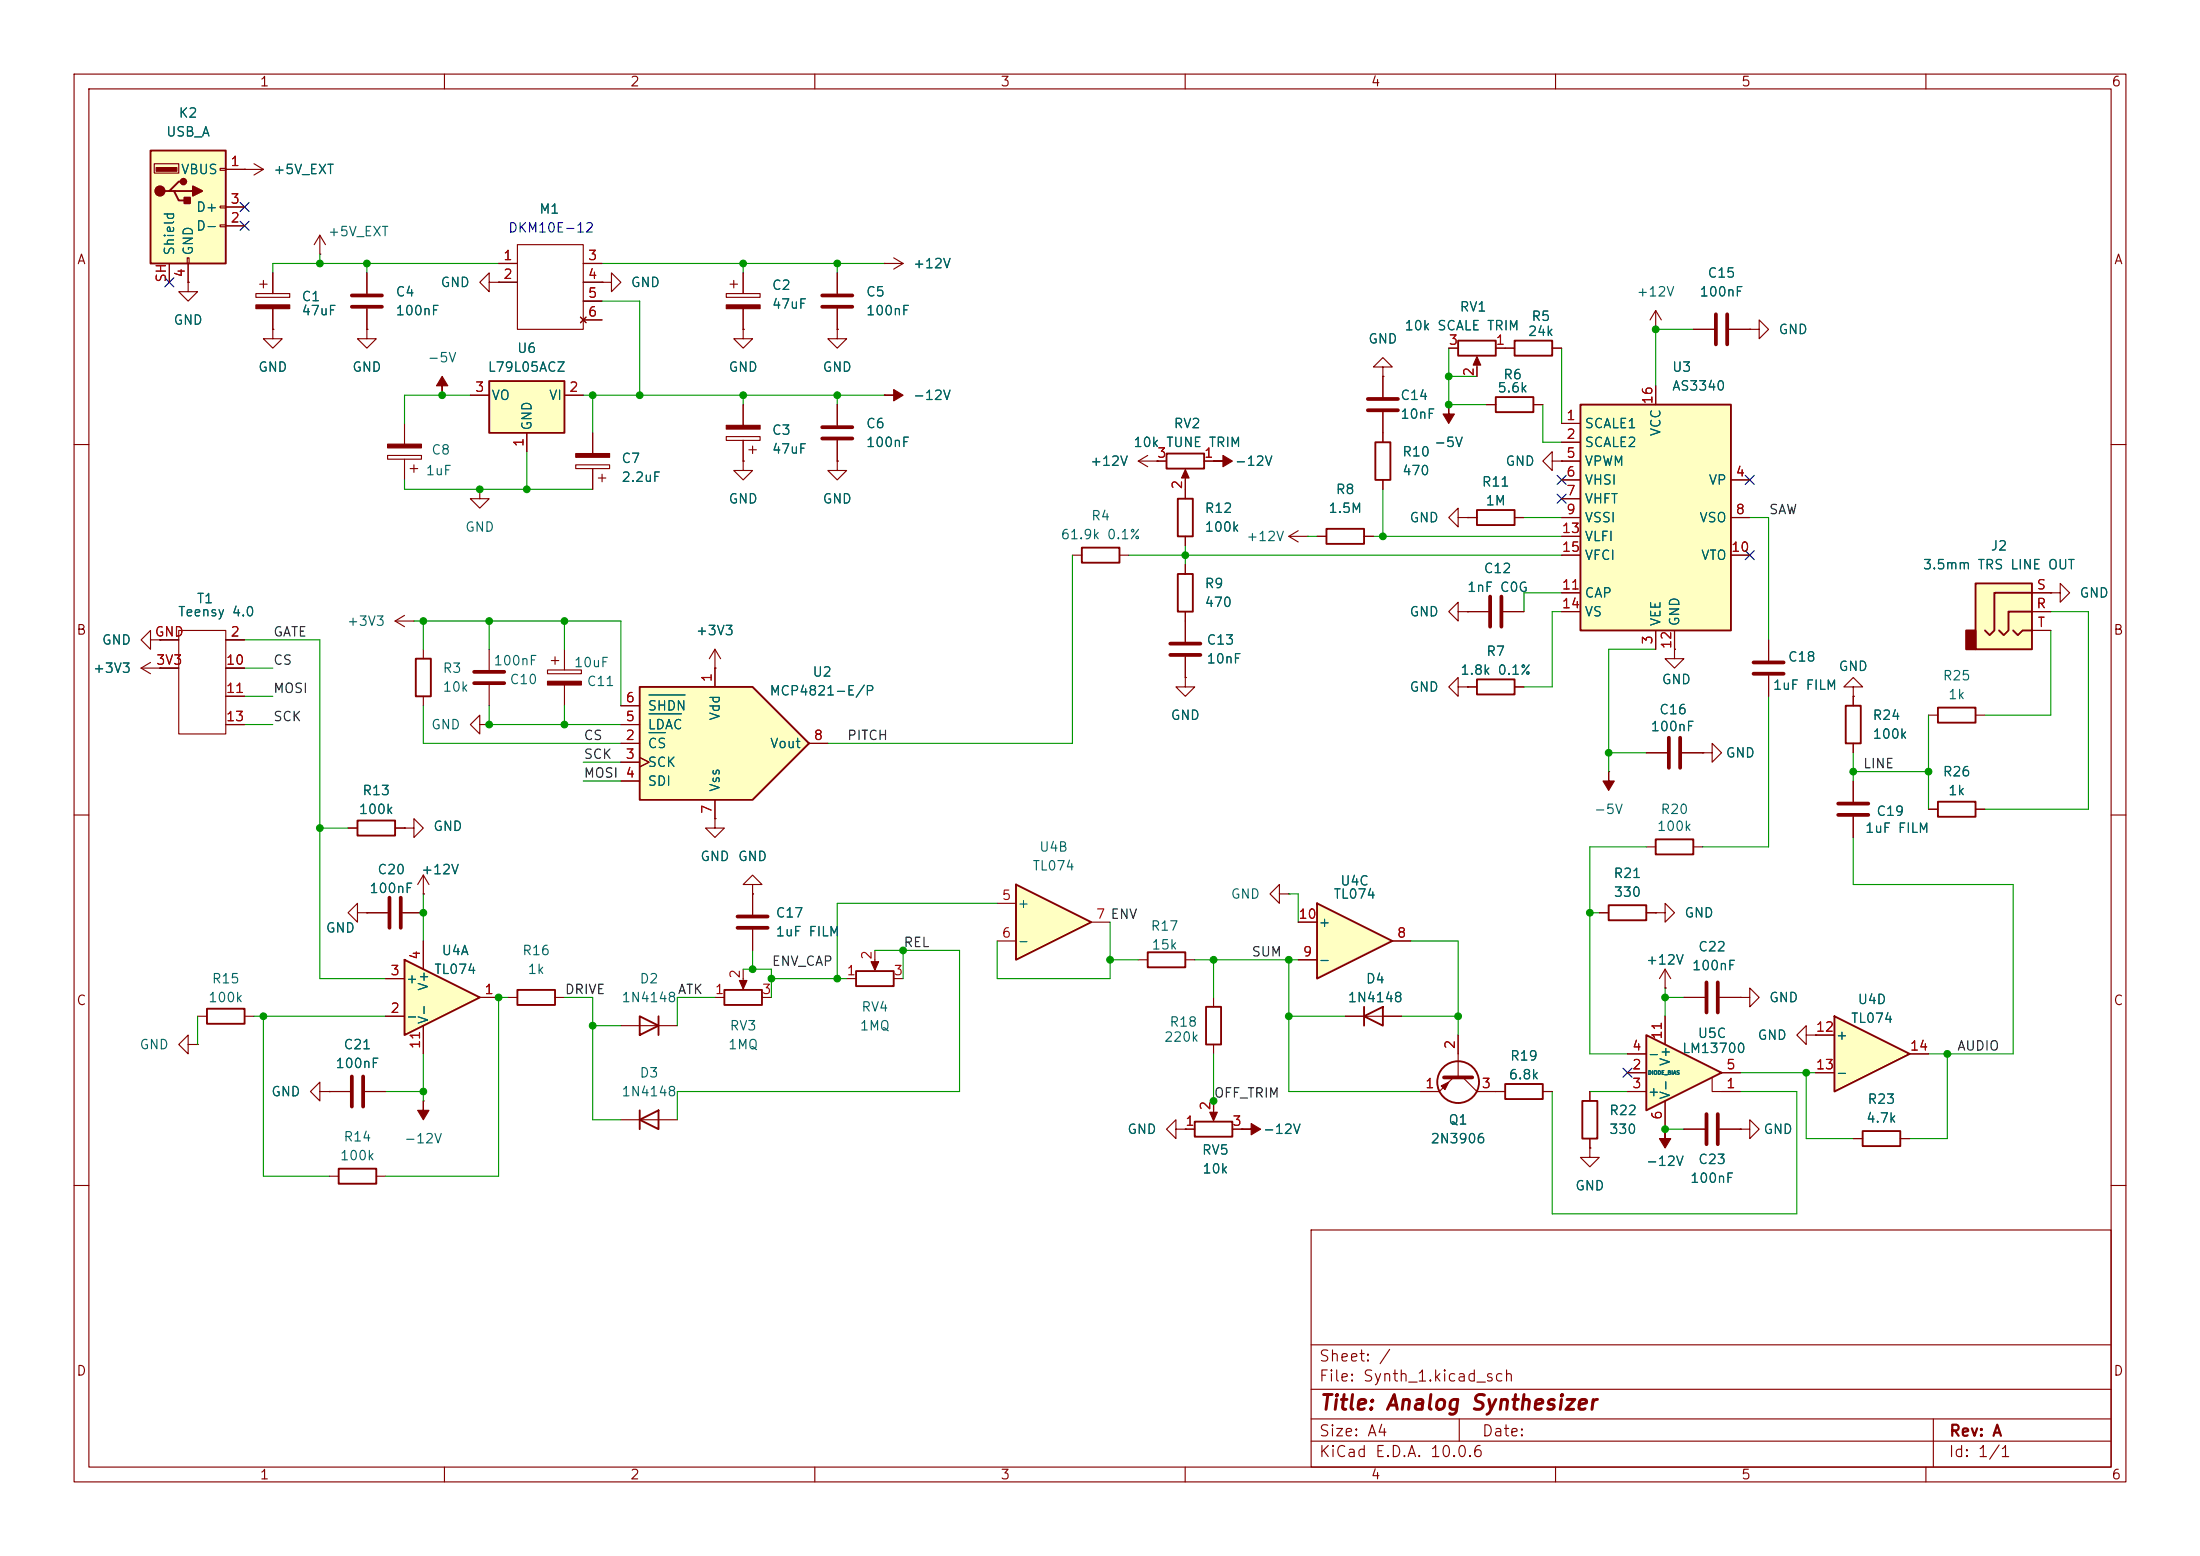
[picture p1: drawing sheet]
<svg xmlns="http://www.w3.org/2000/svg" width="297mm" height="210mm" viewBox="0 0 297 210" stroke-linecap="round" stroke-linejoin="round" font-family="sans-serif">
<g fill="none" stroke="#840000" stroke-width=".15">
<path d="M10 10h277v190h-277zM12 12h273v186h-273zM60 10v2M110 10v2M160 10v2M210 10v2M260 10v2M66 38.1v-1.3l-1.2 1.3 1.2 1.3v-1.3h1.3M67.3 38.1h.1M81.3 38.1h1.2v-1.3l1.3 1.3-1.3 1.3v-1.3M81.3 38.1h.1M98 39.6h4.6v.5h-4.6z"/>
<path d="M98.6 38.4h1M99.1 37.8v1.1M100.3 36.8v2.8M100.3 44.5v1.2h1.3l-1.3 1.3-1.2-1.3h1.2M100.3 44.5h.1M100.3 41.7v2.8M10 60h2M100.3 62.2v1.3h1.3l-1.3 1.3-1.2-1.3h1.2M100.3 62.2h.1M285 60h2M21.6 86.4h2.5M21.6 90.2h2.5"/>
<path d="M24.1 85.1h6.4v14h-6.4zM30.5 86.4h2.5M30.5 90.2h2.5M30.5 94h2.5M30.5 97.8h2.5M238.8 86.4v2.8M238.8 91.2v2.8M250.2 92.7h1.3l-1.3-1.3-1.3 1.3h1.3v1.3M250.2 94h.1M250.2 94v1.3M10 110h2M250.2 100.3v1.3"/>
<path d="M285 110h2M101.6 120.7v2.7M101.6 125.5v2.8M57.1 148.6h.1M83.8 151.1h7.6M10 160h2M177 166h108v32h-108zM285 160h2M60 198v2M110 198v2M160 198v2M177 194.5h108"/>
<path d="M177 191.5h108M177 187.5h108M177 181.5h108M197 191.5v3M210 198v2M260 198v2M261 191.5v6.5"/>
</g>
<path d="M236.7 89.4h4.1M236.7 90.9h4.1M99.6 123.7h4M99.6 125.2h4" fill="none" stroke="#840000" stroke-width=".51"/>
<path d="M249.2 95.3h2v5h-2zM86.4 151.1l2.5-1.2v2.5zM86.4 149.9v2.5" fill="none" stroke="#840000" stroke-width=".25"/>
<g fill="#840000" stroke="#840000" stroke-width=".15">
<path d="M98 41.1h4.6v.6h-4.6z"/>
<path d="M57.1 148.6v1.3h.8l-.8 1.2-.7-1.2h.7z"/>
</g>
<path d="M54.6 129.5l10.2 5.1-10.2 5.1z" fill="#ffffc2"/>
<path d="M54.6 129.5l10.2 5.1-10.2 5.1zM69.8 133.6h5.1v2h-5.1zM115.6 131.1h5v2h-5z" fill="none" stroke="#840000" stroke-width=".25"/>
<g fill="none" stroke="#840000" stroke-width=".15">
<path d="M80 58.4v2.8M98 58.9h4.6v.5h-4.6zM100.3 54.6v2.8M100.3 59.4v2.8M113 54.6v2.8M113 59.4v2.8M77.7 62.7h4.6v.5h-4.6zM80 63.2v2.8M80.8 64.5h1M81.3 64v1M101.1 60.7h1M101.6 60.2v1"/>
<path d="M113 62.2v1.3h1.3l-1.3 1.3-1.2-1.3h1.2M113 62.2h.1M276.9 80h1.2v-1.3l1.3 1.3-1.3 1.3v-1.3M276.9 80h.1M52.1 137.2h2.5M52.1 132.1h2.5M57.1 127v3.8M57.1 138.4v3.8M64.8 134.6h2.5M68.6 134.6h1.2M74.9 134.6h1.3M114.3 132.1h1.3"/>
<path d="M118.1 128.3v2.3M120.6 132.1h1.3"/>
</g>
<g fill="#840000" stroke="#840000" stroke-width=".15">
<path d="M98 57.4h4.6v.5h-4.6z"/>
<path d="M117.6 129.8h1l-.5 1.1z"/>
<path d="M77.7 61.2h4.6v.5h-4.6z"/>
</g>
<path d="M111 57.7h4.1M111 59.2h4.1" fill="none" stroke="#840000" stroke-width=".51"/>
<path d="M66 51.4h10.2v7h-10.2z" fill="#ffffc2"/>
<path d="M66 51.4h10.2v7h-10.2zM86.4 137.2l2.5 1.2-2.5 1.3zM88.9 137.2v2.5M97.8 133.6h5.1v2h-5.1zM45.7 157.7h5.1v2.1h-5.1z" fill="none" stroke="#840000" stroke-width=".25"/>
<g fill="none" stroke="#840000" stroke-width=".15">
<path d="M67.3 35.6h2.5M67.3 38.1h2.5M69.8 33h8.9v11.5h-8.9zM78.7 35.6h2.6M78.7 38.1h2.6M113 36.8v2.8M119.4 35.6h.1M119.4 35.6h2.5M120.6 34.8l1.3 .8M121.9 35.6l-1.3 .7M63.5 53.3h2.5M71.1 58.4v2.6"/>
<path d="M76.2 53.3h2.5M78.4 42.8l.7 .8M78.7 40.6h2.6M78.7 43.2h2.6M79.1 42.8l-.7 .8M113 44.5v1.2h1.3l-1.3 1.3-1.2-1.3h1.2M113 44.5h.1M113 41.7v2.8M119.4 53.3h.1M226.1 87.6v1.3h1.2l-1.2 1.3-1.3-1.3h1.3M226.1 87.6h.1M222.2 101.6h2.8"/>
<path d="M227.1 101.6h2.8M48.3 123.2v-1.3l-1.3 1.3 1.3 1.3v-1.3h1.2M49.5 123.2h.1M83.8 138.4h7.6M96.5 134.6h1.3M100.3 130.8v2.3M102.9 134.6h1.2M44.4 158.8h1.3M50.8 158.8h1.3"/>
</g>
<path d="M111 39.9h4.1M111 41.4h4.1M225.3 99.6v4M226.8 99.6v4" fill="none" stroke="#840000" stroke-width=".51"/>
<g fill="#840000" stroke="#840000" stroke-width=".15">
<path d="M119.4 53.3h1.2v-.7l1.3 .7-1.3 .8v-.8z"/>
<path d="M99.8 132.3h1l-.5 1.2z"/>
</g>
<path d="M266.7 78.7h7.6v8.9h-7.6z" fill="#ffffc2"/>
<path d="M265.4 85.1h1.3v2.5h-1.3z" fill="#840000" stroke="#840000" stroke-width=".25"/>
<path d="M266.7 78.7h7.6v8.9h-7.6zM261.6 95.5h5.1v2h-5.1zM271.8 85.1l.6 .6 .6-.6h1.3M274.3 82.6h-3.2v2.5l-.6 .6-.6-.6M274.3 80h-5.1v5.1l-.6 .6-.6-.6M261.6 108.2h5.1v2h-5.1z" fill="none" stroke="#840000" stroke-width=".25"/>
<g fill="none" stroke="#840000" stroke-width=".15">
<path d="M20.3 86.4v-1.3l-1.3 1.3 1.3 1.2v-1.2h1.3M21.6 86.4h.1M96.5 90.2h.1M96.5 87.6l-.7 1.3M96.5 87.6l.8 1.3M96.5 87.6v2.6M260.3 96.5h1.3M266.7 96.5h1.3M274.3 82.6h2.6M274.3 80h2.6M274.3 85.1h2.6M250.2 105.4v2.8"/>
<path d="M250.2 110.2v2.8M260.3 109.2h1.3M266.7 109.2h1.3M43.2 147.3v-1.2l-1.3 1.2 1.3 1.3v-1.3h1.2M44.4 147.3h.1M44.4 147.3h2.8M49.3 147.3h2.8"/>
</g>
<path d="M248.2 110h4M248.2 108.5h4M47.5 145.3v4.1M49 145.3v4.1" fill="none" stroke="#840000" stroke-width=".51"/>
<path d="M247.6 137.2l10.2 5-10.2 5.1z" fill="#ffffc2"/>
<path d="M48.3 110.7h5v2.1h-5zM247.6 137.2l10.2 5-10.2 5.1zM251.5 152.7h5v2h-5z" fill="none" stroke="#840000" stroke-width=".25"/>
<g fill="none" stroke="#840000" stroke-width=".15">
<path d="M223.5 44.5h.1M223.5 41.9l-.7 1.3M223.5 41.9l.8 1.3M223.5 41.9v2.6M64.8 66v1.3h1.2l-1.2 1.3-1.3-1.3h1.3M64.8 66h.1M19 90.2l1.3 .7M19 90.2h2.6M20.3 89.4l-1.3 .8M21.6 90.2h.1M53.3 83.8l1.3 .8M53.3 83.8h2.6"/>
<path d="M54.6 83.1l-1.3 .7M55.9 83.8h.1M64.8 97.8v-1.3l-1.3 1.3 1.3 1.3v-1.3h1.2M66 97.8h.1M47 111.8h1.3M53.3 111.8h1.3M245.1 139.7h2.5M245.1 144.8h2.5M250.2 153.7h1.3M256.5 153.7h1.3M257.8 142.2h2.5"/>
</g>
<path d="M137.2 119.4l10.1 5.1-10.1 5z" fill="#ffffc2"/>
<path d="M56.1 88.9h2.1v5.1h-2.1zM137.2 119.4l10.1 5.1-10.1 5zM27.9 136.1h5.1v2.1h-5.1z" fill="none" stroke="#840000" stroke-width=".25"/>
<g fill="none" stroke="#840000" stroke-width=".15">
<path d="M186.7 49.5h1.3l-1.3-1.2-1.3 1.2h1.3v1.3M186.7 50.8h.1M186.7 50.8v2.8M186.7 55.6v2.8M195.6 54.6h.1M228.6 44.5h2.8M233.4 44.5h2.8M57.1 87.6v1.3M57.1 94v1.3M66 87.6v2.8M66 92.5v2.8M73.9 90.4h4.6v.5h-4.6z"/>
<path d="M74.4 89.2h1M74.9 88.6v1.1M76.2 87.6v2.8M76.2 92.5v2.8M54.6 111.8h1.3v-1.3l1.2 1.3-1.2 1.2v-1.2M54.6 111.8h.1M26.7 137.2h1.2M33 137.2h1.3M134.6 121.9h2.6M134.6 127h2.6M147.3 124.5h2.6M25.4 141v-1.3l-1.3 1.3 1.3 1.2v-1.2h1.3"/>
<path d="M26.7 141h.1"/>
</g>
<path d="M184.7 53.8h4M184.7 55.4h4M231.6 42.4v4.1M233.2 42.4v4.1M64 92.2h4.1M64 90.7h4.1" fill="none" stroke="#840000" stroke-width=".51"/>
<g fill="#840000" stroke="#840000" stroke-width=".15">
<path d="M73.9 91.9h4.6v.6h-4.6z"/>
<path d="M195.6 54.6v1.3h.7l-.7 1.3-.8-1.3h.8z"/>
</g>
<path d="M20.3 20.3h10.2v15.3h-10.2z" fill="#ffffc2"/>
<path d="M20.3 20.3h10.2v15.3h-10.2zM22.9 25.8h.6l.6 1.3h1.3M23.5 25.8h2.5M24.8 24.5h-.7l-1.2 1.3h-.7M185.7 59.7h2v5.1h-2zM201.9 53.6h5.1v2h-5.1zM204.5 46h5v2h-5z" fill="none" stroke="#840000" stroke-width=".25"/>
<g fill="#840000" stroke="#840000" stroke-width=".25">
<path d="M24.9 26.7h.8v.7h-.8z"/>
<path d="M26 25.1l1.3 .7-1.3 .6z"/>
<circle cx="21.6" cy="25.8" r=".63"/>
<circle cx="24.8" cy="24.5" r=".38"/>
</g>
<g fill="#840000" stroke="#840000" stroke-width=".15">
<path d="M21.1 22.6h2.8v.5h-2.8z"/>
<path d="M34.5 41.1h4.6v.6h-4.6z"/>
<path d="M52.3 59.9h4.6v.6h-4.6z"/>
</g>
<g fill="none" stroke="#840000" stroke-width=".15">
<path d="M20.8 22.1h3.3v1.3h-3.3zM22.9 35.6v2.5M25.3 34.8h.2v.8h-.2zM25.4 38.1v1.3h1.3l-1.3 1.2-1.3-1.2h1.3M25.4 38.1h.1M25.4 35.6v2.5M29.7 22.7h.8v.3h-.8zM29.7 27.8h.8v.3h-.8zM29.7 30.4h.8v.2h-.8zM30.5 22.9h5.1M30.5 30.5h2.5M30.5 27.9h2.5"/>
<path d="M33 22.9h.1M34.3 22.1l1.3 .8M34.5 39.6h4.6v.5h-4.6zM35.1 38.4h1M35.6 37.8v1.1M35.6 22.9l-1.3 .7M36.8 36.8v2.8M43.2 34.3h.1M43.2 31.8l-.8 1.2M43.2 31.8l.7 1.2M43.2 31.8v2.5M36.8 44.5v1.2h1.3l-1.3 1.3-1.2-1.3h1.2"/>
<path d="M36.8 44.5h.1M36.8 41.7v2.8M54.6 57.2v2.7M186.7 58.4v1.3M200.7 54.6h1.2M203.2 47h1.3M207 54.6h1.3M209.5 47h1.3M236.2 44.5h1.3v-1.3l1.3 1.3-1.3 1.2v-1.2M236.2 44.5h.1M52.3 61.5h4.6v.5h-4.6zM54.6 62v2.8"/>
<path d="M55.4 63.2h1M55.9 62.7v1.1M186.7 64.8v1.2M209.5 62.2v-1.2l-1.2 1.2 1.2 1.3v-1.3h1.3M210.8 62.2h.1M57.1 118.1l-.7 1.3M57.1 118.1l.8 1.3M57.1 118.1v2.6M96.5 110.5v1.3h1.3l-1.3 1.2-1.3-1.2h1.3M96.5 110.5h.1M49.5 123.2h2.8M54.4 123.2h2.7"/>
<path d="M57.1 120.7h.1M243.8 139.7v-1.3l-1.2 1.3 1.2 1.3v-1.3h1.3M245.1 139.7h.1"/>
</g>
<path d="M52.6 121.2v4M54.1 121.2v4" fill="none" stroke="#840000" stroke-width=".51"/>
<path d="M86.4 92.7h15.2l7.6 7.6-7.6 7.7h-15.2z" fill="#ffffc2"/>
<path d="M86.4 92.7h15.2l7.6 7.6-7.6 7.7h-15.2z" fill="none" stroke="#840000" stroke-width=".25"/>
<g fill="none" stroke="#840000" stroke-width=".15">
<path d="M49.5 36.8v2.8M49.5 44.5v1.2h1.3l-1.3 1.3-1.2-1.3h1.2M49.5 44.5h.1M49.5 41.7v2.8M59.7 53.3h.1M83.8 97.8h2.6M83.8 95.3h2.6M96.5 90.2v2.5M83.8 100.3h2.6M83.8 102.9h2.6M83.8 105.4h2.6M86.4 102.2l1.2 .7-1.2 .6"/>
<path d="M96.5 108v2.5M101.6 119.4h1.3l-1.3-1.3-1.3 1.3h1.3v1.3M109.2 100.3h2.6M229.9 101.6h1.2v-1.3l1.3 1.3-1.3 1.3v-1.3M229.9 101.6h.1M101.6 120.7h.1"/>
</g>
<path d="M87.6 98.9h2.2M87.6 96.3h4.4M87.6 93.8h4.9" fill="none" stroke="#006464" stroke-width=".15"/>
<path d="M59.7 50.8l.8 1.3h-.8v1.2v-1.2h-.8z" fill="#840000" stroke="#840000" stroke-width=".15"/>
<path d="M47.5 39.9h4.1M47.5 41.4h4.1" fill="none" stroke="#840000" stroke-width=".51"/>
<path d="M213.4 54.6h20.3v30.5h-20.3z" fill="#ffffc2"/>
<path d="M196.8 46h5.1v2h-5.1zM213.4 54.6h20.3v30.5h-20.3zM146 73.9h5.1v2h-5.1zM157.5 61.2h5.1v2h-5.1zM159 67.3h2v5.1h-2zM159 77.5h2v5.1h-2zM179.1 71.4h5v2h-5zM199.4 68.8h5.1v2.1h-5.1zM199.4 91.7h5.1v2h-5.1zM154.9 128.5h5.1v2.1h-5.1z" fill="none" stroke="#840000" stroke-width=".25"/>
<g fill="none" stroke="#840000" stroke-width=".15">
<path d="M195.6 47h1.2M199.4 48.5v2.3M201.9 47h1.3M210.8 57.2h2.6M210.8 59.7h2.6M223.5 52.1v2.5M144.8 74.9h1.2M151.1 74.9h1.3M153.7 62.2h3.8M153.7 62.2l1.2 .8M154.9 61.5l-1.2 .7M156.2 62.2h.1"/>
<path d="M160 63.8v3.5M160 72.4v1.3M160 76.2v1.3M162.6 62.2h1.2M163.8 62.2h.1M174 72.4h2.5M174 72.4l1.3 .8M175.3 71.6l-1.3 .8M176.5 72.4h.1M177.8 72.4h1.3M184.1 72.4h1.3M196.8 69.9v-1.3l-1.2 1.3 1.2 1.2v-1.2h1.3"/>
<path d="M198.1 69.9h.1M198.1 69.9h1.3M204.5 69.9h1.2M210.8 64.8h2.6M210.8 62.2h2.6M210.8 67.3h2.6M210.8 69.9h2.6M210.8 74.9h2.6M210.8 72.4h2.6M233.7 64.8h2.5M233.7 69.9h2.5M233.7 74.9h2.5"/>
<path d="M160 91.4v1.3h1.3l-1.3 1.3-1.3-1.3h1.3M160 91.4h.1M160 82.6v4M160 88.6v2.8M196.8 82.6v-1.3l-1.2 1.3 1.2 1.2v-1.2h1.3M196.8 92.7v-1.3l-1.2 1.3 1.2 1.3v-1.3h1.3M198.1 82.6h.1M198.1 92.7h.1M198.1 82.6h2.8M198.1 92.7h1.3M202.9 82.6h2.8M204.5 92.7h1.2"/>
<path d="M210.8 80h2.6M210.8 82.6h2.6M223.5 85.1v2.5M226.1 85.1v2.5M153.7 129.5h1.2M160 129.5h1.3M172.7 120.7v-1.3l-1.3 1.3 1.3 1.2v-1.2h1.3M174 120.7h.1"/>
</g>
<g fill="#840000" stroke="#840000" stroke-width=".15">
<path d="M199.4 48.1l.5 1.2h-1z"/>
<path d="M163.8 62.2h1.3v-.7l1.3 .7-1.3 .8v-.8z"/>
<path d="M160 63.4l.5 1.1h-1z"/>
</g>
<path d="M158 86.9h4.1M158 88.4h4.1M201.2 80.5v4.1M202.7 80.5v4.1" fill="none" stroke="#840000" stroke-width=".51"/>
<path d="M177.8 121.9l10.2 5.1-10.2 5.1z" fill="#ffffc2"/>
<g fill="none" stroke="#840000" stroke-width=".25">
<path d="M223.5 113.3h5.1v2h-5.1zM162.8 135.9h2v5.1h-2zM177.8 121.9l10.2 5.1-10.2 5.1zM184.1 137.2l2.6-1.3v2.5zM184.1 135.9v2.5M217.2 122.2h5v2h-5zM161.3 151.4h5.1v2h-5.1zM213.6 148.6h2v5.1h-2z"/>
<circle cx="196.8" cy="146" r="2.82"/>
</g>
<g fill="none" stroke="#840000" stroke-width=".15">
<path d="M217.2 104.1h.1M222.2 114.3h1.3M228.6 114.3h1.3M163.8 134.6v1.3M175.3 129.5h2.5M175.3 124.5h2.5M181.6 137.2h7.6M188 127h2.5M196.8 139.7v5.7M215.9 123.2h1.3M222.2 123.2h1.3M223.5 123.2h1.3v-1.3l1.3 1.3-1.3 1.3v-1.3"/>
<path d="M223.5 123.2h.1M158.7 152.4v-1.3l-1.2 1.3 1.2 1.3v-1.3h1.3M160 152.4h.1M160 152.4h1.3M163.8 141v1.2M163.8 148.6v2.3M166.4 152.4h1.2M167.6 152.4h.1M196.2 145.4l-1.9 1.9h-2.5M197.5 145.4l1.9 1.9h2.5M214.6 154.9v1.3h1.3l-1.3 1.3-1.2-1.3h1.2M214.6 154.9h.1"/>
<path d="M214.6 147.3v1.3M214.6 153.7v1.2M224.8 152.4h.1M227.3 152.4h2.8M232.2 152.4h2.7M234.9 152.4h1.3v-1.3l1.3 1.3-1.3 1.3v-1.3M234.9 152.4h.1"/>
</g>
<g fill="#840000" stroke="#840000" stroke-width=".15">
<path d="M167.6 152.4h1.3v-.8l1.3 .8-1.3 .8v-.8z"/>
<path d="M163.3 150.1h1l-.5 1.2z"/>
<path d="M194.6 146.6l1-.5-.5 1z"/>
<path d="M224.8 152.4v1.3h.8l-.8 1.2-.8-1.2h.8z"/>
<path d="M217.2 104.1v1.3h.7l-.7 1.3-.8-1.3h.8z"/>
</g>
<path d="M194.9 145.4h3.9M230.4 150.4v4M231.9 150.4v4" fill="none" stroke="#840000" stroke-width=".51"/>
<path d="M222.2 139.7l10.2 5.1-10.2 5.1z" fill="#ffffc2"/>
<g fill="none" stroke="#840000" stroke-width=".15">
<path d="M22.9 35.6v2.5M25.4 38.1h.1M25.4 35.6v2.5M30.5 22.9h2.5M30.5 30.5h2.5M30.5 27.9h2.5M33 22.9h.1M36.8 36.8v2.8M49.5 36.8v2.8M67.3 38.1h.1M67.3 35.6h2.5M67.3 38.1h2.5"/>
<path d="M78.7 35.6h2.6M78.7 38.1h2.6M81.3 38.1h.1M100.3 36.8v2.8M113 36.8v2.8M119.4 35.6h.1M36.8 44.5h.1M36.8 41.7v2.8M49.5 44.5h.1M49.5 41.7v2.8M63.5 53.3h2.5M71.1 58.4v2.6"/>
<path d="M76.2 53.3h2.5M78.4 42.8l.7 .8M78.7 40.6h2.6M78.7 43.2h2.6M79.1 42.8l-.7 .8M80 58.4v2.8M100.3 44.5h.1M100.3 41.7v2.8M100.3 54.6v2.8M100.3 59.4v2.8M113 44.5h.1M113 41.7v2.8"/>
<path d="M113 54.6v2.8M113 59.4v2.8M119.4 53.3h.1M186.7 50.8h.1M186.7 50.8v2.8M186.7 55.6v4.1M195.6 54.6h.1M195.6 47h1.2M199.4 49.5v1.3M200.7 54.6h1.2M201.9 47h2.6M207 54.6h1.3"/>
<path d="M209.5 47h1.3M210.8 57.2h2.6M210.8 59.7h2.6M223.5 52.1v2.5M228.6 44.5h2.8M233.4 44.5h2.8M236.2 44.5h.1M80 63.2v2.8M100.3 62.2h.1M113 62.2h.1M156.2 62.2h.1M156.2 62.2h1.3"/>
<path d="M160 64.8v2.5M160 72.4v1.3M160 76.2v1.3M162.6 62.2h1.2M163.8 62.2h.1M177.8 72.4h1.3M184.1 72.4h1.3M186.7 64.8v1.2M198.1 69.9h.1M198.1 69.9h1.3M204.5 69.9h1.2M210.8 62.2h.1"/>
<path d="M210.8 64.8h2.6M210.8 62.2h2.6M210.8 67.3h2.6M210.8 69.9h2.6M210.8 74.9h2.6M210.8 72.4h2.6M233.7 64.8h2.5M233.7 69.9h2.5M233.7 74.9h2.5M21.6 90.2h.1M21.6 86.4h.1M21.6 86.4h2.5"/>
<path d="M21.6 90.2h2.5M30.5 97.8h2.5M30.5 86.4h2.5M30.5 90.2h2.5M30.5 94h2.5M83.8 97.8h2.6M83.8 95.3h2.6M96.5 90.2h.1M96.5 90.2v2.5M160 91.4h.1M160 82.6v4M160 88.6v2.8"/>
<path d="M198.1 82.6h.1M198.1 92.7h.1M198.1 82.6h2.8M198.1 92.7h1.3M202.9 82.6h2.8M204.5 92.7h1.2M210.8 80h2.6M210.8 82.6h2.6M223.5 85.1v2.5M226.1 87.6h.1M226.1 85.1v2.5M238.8 86.4v2.8"/>
<path d="M238.8 91.2v2.8M250.2 94h.1M250.2 94v1.3M274.3 80h2.6M274.3 82.6h2.6M274.3 85.1h2.6M276.9 80h.1M47 111.8h1.3M53.3 111.8h1.3M54.6 111.8h.1M83.8 100.3h2.6M83.8 102.9h2.6"/>
<path d="M83.8 105.4h2.6M86.4 102.2l1.2 .7-1.2 .6M96.5 110.5h.1M96.5 108v2.5M109.2 100.3h2.6M222.2 101.6h2.8M227.1 101.6h2.8M229.9 101.6h.1M250.2 100.3v1.3M250.2 105.4v2.8M250.2 110.2v2.8M260.3 109.2h1.3"/>
<path d="M266.7 109.2h1.3M49.5 123.2h.1M49.5 123.2h2.8M52.1 137.2h2.5M52.1 132.1h2.5M54.4 123.2h2.7M57.1 120.7h.1M57.1 127v3.8M57.1 138.4v3.8M64.8 134.6h2.5M101.6 120.7h.1M101.6 120.7v2.7"/>
<path d="M101.6 125.5v2.8M175.3 129.5h2.5M175.3 124.5h2.5M181.6 137.2h2.5M186.7 137.2h2.5M188 127h2.5M196.8 139.7v2.5M215.9 123.2h1.3M222.2 123.2h1.3M223.5 123.2h.1M224.8 133.4h.1M224.8 130.8l-.8 1.3"/>
<path d="M224.8 130.8l.8 1.3M224.8 130.8v2.6M224.8 137.2v3.8M227.3 134.6h2.8M232.2 134.6h2.7M234.9 134.6h1.3v-1.2l1.3 1.2-1.3 1.3v-1.3M234.9 134.6h.1M245.1 139.7h.1M245.1 139.7h2.5M44.4 147.3h.1M44.4 147.3h2.8M49.3 147.3h2.8"/>
<path d="M160 152.4h.1M160 152.4h1.3M163.8 148.6v1.3M166.4 152.4h1.2M167.6 152.4h.1M191.8 147.3h2.5M199.4 147.3h3.8M208.3 147.3h1.2M214.6 154.9h.1M214.6 147.3v1.3M214.6 153.7v1.2M219.7 147.3h2.5"/>
<path d="M219.7 144.8h2.5M219.7 142.2h2.5M224.8 152.4h.1M224.8 148.6v3.8M227.3 152.4h2.8M231.1 145.4v1.9h3.8M232.2 152.4h2.7M232.4 144.8h2.5M234.9 152.4h.1M245.1 144.8h2.5M250.2 153.7h1.3M256.5 153.7h1.3"/>
<path d="M257.8 142.2h2.5"/>
</g>
<path d="M222.2 139.7l10.2 5.1-10.2 5.1zM203.2 146.3h5.1v2h-5.1z" fill="none" stroke="#840000" stroke-width=".25"/>
<path d="M230.4 132.6v4.1M231.9 132.6v4.1" fill="none" stroke="#840000" stroke-width=".51"/>
<g fill="none" stroke="#009600" stroke-width=".15">
<path d="M43.2 34.3v1.3M49.5 35.6v1.2M67.3 38.1h2.5M69.8 35.6h-33v1.2M78.7 35.6h40.7M78.7 38.1h2.6M100.3 35.6v1.2M113 35.6v1.2M63.5 53.3h-8.9v3.9M78.7 53.3h40.7M78.7 40.6h7.7v12.7M80 53.3v5.1"/>
<path d="M100.3 53.3v1.3M113 53.3v1.3M195.6 47v7.6h5.1M195.6 50.8h3.8M208.3 54.6v5.1h2.5M210.8 47v10.2M228.6 44.5h-5.1v7.6M54.6 64.8v1.2h25.4M71.1 61v5M144.8 74.9v25.4h-33M152.4 74.9h58.4M160 73.7v2.5"/>
<path d="M176.5 72.4h1.3M185.4 72.4h25.4M186.7 66v6.4M205.7 69.9h5.1M236.2 69.9h2.6v16.5M21.6 90.2h2.5M21.6 86.4h2.5M30.5 86.4h12.7v45.7h8.9M30.5 90.2h6.3M30.5 97.8h6.3M30.5 94h6.3M55.9 83.8h27.9v11.5"/>
<path d="M57.1 83.8v3.8M57.1 95.3v5h26.7M66 83.8v3.8M66 95.3v2.5h17.8M76.2 83.8v3.8M76.2 95.3v2.5M210.8 82.6h-1.3v10.1h-3.8M210.8 80h-5.1v2.6M223.5 87.6h-6.3v16.5M238.8 94v20.3h-8.9M260.3 96.5v12.7M276.9 82.6h5v26.6h-13.9"/>
<path d="M276.9 85.1v11.4h-8.9M43.2 111.8h3.8M78.7 105.4h5.1M78.7 102.9h5.1M217.2 101.6h5M222.2 114.3h-7.6v27.9h5.1M250.2 113v6.4h21.6v22.8h-11.5M250.2 101.6v3.8M250.2 104.1h10.1M26.7 137.2v3.8M34.3 137.2h17.8M35.6 137.2v21.6h8.8"/>
<path d="M57.1 120.7v6.3M68.6 134.6h-1.3v24.2h-15.2M76.2 134.6h3.8v16.5h3.8M80 138.4h3.8M96.5 134.6h-5.1v3.8M100.3 130.8h3.8v3.8M101.6 128.3v2.5M104.1 132.1h10.2M118.1 128.3h11.4v19h-38.1v3.8M121.9 128.3v3.8M134.6 121.9h-21.6v10.2M149.9 124.5v7.6h-15.3v-5.1"/>
<path d="M149.9 129.5h3.8M161.3 129.5h14M163.8 129.5v5.1M174 129.5v17.8h17.8M174 120.7h1.3v3.8M174 137.2h7.6M189.2 137.2h7.6M190.5 127h6.3v12.7M214.6 123.2h1.3M224.8 134.6h2.5M224.8 133.4v3.8M52.1 147.3h5"/>
<path d="M57.1 142.2v6.4M163.8 142.2v7.7M209.5 147.3v16.5h33.1v-16.5h-7.7M214.6 147.3h5.1M224.8 152.4h2.5M234.9 144.8h10.2M243.8 144.8v8.9h6.4M262.9 142.2v11.5h-5.1"/>
</g>
<g fill="none" stroke="#000084" stroke-width=".15">
<path d="M22.3 37.5l1.2 1.2M23.5 37.5l-1.2 1.2M32.4 29.9l1.2 1.2M32.4 27.3l1.2 1.2M33.6 27.3l-1.2 1.2M33.6 29.9l-1.2 1.2M210.2 66.7l1.2 1.2M210.2 64.2l1.2 1.2M211.4 66.7l-1.2 1.2M211.4 64.2l-1.2 1.2M235.6 74.3l1.2 1.2M235.6 64.2l1.2 1.2"/>
<path d="M236.8 74.3l-1.2 1.2M236.8 64.2l-1.2 1.2M219.1 144.2l1.2 1.2M220.3 144.2l-1.2 1.2"/>
</g>
<path d="M87.6 98.9h2.2M87.6 96.3h4.4M87.6 93.8h4.9" fill="none" stroke="#006464" stroke-width=".15"/>
<g fill="#009600" stroke="#009600" stroke-width=".14">
<circle cx="113" cy="35.6" r=".46"/>
<circle cx="100.3" cy="35.6" r=".46"/>
<circle cx="100.3" cy="53.3" r=".46"/>
<circle cx="86.4" cy="53.3" r=".46"/>
<circle cx="80" cy="53.3" r=".46"/>
<circle cx="113" cy="53.3" r=".46"/>
<circle cx="76.2" cy="97.8" r=".46"/>
<circle cx="71.1" cy="66" r=".46"/>
<circle cx="64.8" cy="66" r=".46"/>
<circle cx="57.1" cy="83.8" r=".46"/>
<circle cx="76.2" cy="83.8" r=".46"/>
<circle cx="66" cy="83.8" r=".46"/>
<circle cx="49.5" cy="35.6" r=".46"/>
<circle cx="59.7" cy="53.3" r=".46"/>
<circle cx="43.2" cy="35.6" r=".46"/>
<circle cx="57.1" cy="147.3" r=".46"/>
<circle cx="67.3" cy="134.6" r=".46"/>
<circle cx="43.2" cy="111.8" r=".46"/>
<circle cx="80" cy="138.4" r=".46"/>
<circle cx="35.6" cy="137.2" r=".46"/>
<circle cx="57.1" cy="123.2" r=".46"/>
<circle cx="101.6" cy="130.8" r=".46"/>
<circle cx="121.9" cy="128.3" r=".46"/>
<circle cx="113" cy="132.1" r=".46"/>
<circle cx="104.1" cy="132.1" r=".46"/>
<circle cx="66" cy="97.8" r=".46"/>
<circle cx="223.5" cy="44.5" r=".46"/>
<circle cx="195.6" cy="54.6" r=".46"/>
<circle cx="217.2" cy="101.6" r=".46"/>
<circle cx="195.6" cy="50.8" r=".46"/>
<circle cx="186.7" cy="72.4" r=".46"/>
<circle cx="160" cy="74.9" r=".46"/>
<circle cx="149.9" cy="129.5" r=".46"/>
<circle cx="163.8" cy="129.5" r=".46"/>
<circle cx="174" cy="129.5" r=".46"/>
<circle cx="174" cy="137.2" r=".46"/>
<circle cx="163.8" cy="148.6" r=".46"/>
<circle cx="196.8" cy="137.2" r=".46"/>
<circle cx="214.6" cy="123.2" r=".46"/>
<circle cx="224.8" cy="134.6" r=".46"/>
<circle cx="224.8" cy="152.4" r=".46"/>
<circle cx="262.9" cy="142.2" r=".46"/>
<circle cx="250.2" cy="104.1" r=".46"/>
<circle cx="260.3" cy="104.1" r=".46"/>
<circle cx="243.8" cy="144.8" r=".46"/>
</g>
<text font-size="2" fill="#840000" x="178" y="190.8">Title: Analog Synthesizer</text>
<g font-size="1.5" fill="#840000">
<text x="178" y="184.1">Sheet: /</text>
<text x="178" y="186.8">File: Synth_1.kicad_sch</text>
<text x="178" y="197">KiCad E.D.A. 10.0.6</text>
<text x="178" y="194.2">Size: A4</text>
<text x="200" y="194.2">Date:</text>
<text x="263" y="197">Id: 1/1</text>
<text x="263" y="194.2">Rev: A</text>
</g>
<g font-size="1.3" fill="#840000">
<text x="35" y="12">1</text>
<text x="85" y="12">2</text>
<text x="135" y="12">3</text>
<text x="185" y="12">4</text>
<text x="235" y="12">5</text>
<text x="285" y="12">6</text>
<text x="10.3" y="36">A</text>
<text x="285.3" y="36">A</text>
<text x="10.2" y="86">B</text>
<text x="285.2" y="86">B</text>
<text x="10.2" y="136">C</text>
<text x="285.2" y="136">C</text>
<text x="10.2" y="186">D</text>
<text x="285.2" y="186">D</text>
<text x="35" y="200">1</text>
<text x="85" y="200">2</text>
<text x="135" y="200">3</text>
<text x="185" y="200">4</text>
<text x="235" y="200">5</text>
<text x="285" y="200">6</text>
</g>
<g font-size="1.3" fill="#006464">
<text x="24" y="16.2">K2</text>
<text x="22.3" y="18.7">USB_A</text>
<text x="24.3" y="23.8">VBUS</text>
<text x="36.8" y="23.8">+5V_EXT</text>
<text x="26.4" y="28.9">D+</text>
<text x="72.7" y="29.2">M1</text>
<text x="23.8" y="34.6" transform="rotate(-90 23.8 34.6)">Shield</text>
<text x="26.4" y="34.6" transform="rotate(-90 26.4 34.6)">GND</text>
<text x="26.4" y="31.4">D-</text>
<text x="44.2" y="32.2">+5V_EXT</text>
<text x="40.6" y="41">C1</text>
<text x="53.3" y="40.3">C4</text>
<text x="59.4" y="39.1">GND</text>
<text x="85.1" y="39.1">GND</text>
<text x="104.1" y="39.4">C2</text>
<text x="104.1" y="42">47uF</text>
<text x="116.8" y="40.3">C5</text>
<text x="123.2" y="36.5">+12V</text>
<text x="220.9" y="40.3">+12V</text>
<text x="229.3" y="40.3">100nF</text>
<text x="230.4" y="37.8">C15</text>
<text x="23.3" y="44.1">GND</text>
<text x="40.6" y="42.9">47uF</text>
<text x="53.3" y="42.9">100nF</text>
<text x="69.7" y="48">U6</text>
<text x="116.8" y="42.9">100nF</text>
<text x="184.6" y="46.7">GND</text>
<text x="189.5" y="44.9">10k SCALE TRIM</text>
<text x="197" y="42.4">RV1</text>
<text x="206.2" y="45.7">24k</text>
<text x="206.7" y="43.6">R5</text>
<text x="240" y="45.4">GND</text>
<text x="34.8" y="50.5">GND</text>
<text x="47.5" y="50.5">GND</text>
<text x="57.6" y="49.2">-5V</text>
<text x="65.8" y="50.5">L79L05ACZ</text>
<text x="98.3" y="50.5">GND</text>
<text x="111" y="50.5">GND</text>
<text x="202.1" y="53.3">5.6k</text>
<text x="202.8" y="51.5">R6</text>
<text x="225.6" y="50.5">U3</text>
<text x="225.6" y="53">AS3340</text>
<text x="66.3" y="54.3">VO</text>
<text x="72.1" y="58.2" transform="rotate(-90 72.1 58.2)">GND</text>
<text x="74" y="54.3">VI</text>
<text x="104.1" y="59">C3</text>
<text x="116.8" y="58.1">C6</text>
<text x="123.2" y="54.3">-12V</text>
<text x="158.4" y="58.1">RV2</text>
<text x="189" y="54.3">C14</text>
<text x="189" y="56.8">10nF</text>
<text x="213.8" y="58.1">SCALE1</text>
<text x="224.5" y="59" transform="rotate(-90 224.5 59)">VCC</text>
<text x="57.4" y="64.5">1uF</text>
<text x="58.2" y="61.7">C8</text>
<text x="83.8" y="62.8">C7</text>
<text x="83.8" y="65.4">2.2uF</text>
<text x="104.1" y="61.5">47uF</text>
<text x="116.8" y="60.7">100nF</text>
<text x="147.1" y="63.2">+12V</text>
<text x="152.9" y="60.7">10k TUNE TRIM</text>
<text x="166.6" y="63.2">-12V</text>
<text x="189.2" y="61.9">R10</text>
<text x="189.2" y="64.5">470</text>
<text x="193.5" y="60.7">-5V</text>
<text x="200" y="66">R11</text>
<text x="203.2" y="63.2">GND</text>
<text x="213.8" y="60.7">SCALE2</text>
<text x="213.8" y="63.2">VPWM</text>
<text x="213.8" y="65.7">VHSI</text>
<text x="230.6" y="65.7">VP</text>
<text x="98.3" y="68.3">GND</text>
<text x="111" y="68.3">GND</text>
<text x="147.2" y="70.6">R4</text>
<text x="162.5" y="69.5">R12</text>
<text x="179.2" y="69.5">1.5M</text>
<text x="180.2" y="67">R8</text>
<text x="190.2" y="70.8">GND</text>
<text x="200.5" y="68.5">1M</text>
<text x="213.8" y="68.3">VHFT</text>
<text x="213.8" y="70.8">VSSI</text>
<text x="229.3" y="70.8">VSO</text>
<text x="62.7" y="72.1">GND</text>
<text x="143.1" y="73.1">61.9k 0.1%</text>
<text x="162.5" y="72.1">100k</text>
<text x="168.2" y="73.4">+12V</text>
<text x="200.2" y="77.7">C12</text>
<text x="213.8" y="73.4">VLFI</text>
<text x="213.8" y="75.9">VFCI</text>
<text x="229.6" y="75.9">VTO</text>
<text x="259.5" y="77.2">3.5mm TRS LINE OUT</text>
<text x="268.7" y="74.6">J2</text>
<text x="23.9" y="83.5">Teensy 4.0</text>
<text x="26.5" y="81.7">T1</text>
<text x="162.5" y="79.7">R9</text>
<text x="162.5" y="82.2">470</text>
<text x="190.2" y="83.5">GND</text>
<text x="198" y="80.2">1nF C0G</text>
<text x="213.8" y="81">CAP</text>
<text x="213.8" y="83.5">VS</text>
<text x="280.7" y="81">GND</text>
<text x="13.7" y="87.3">GND</text>
<text x="46.8" y="84.8">+3V3</text>
<text x="93.9" y="86.1">+3V3</text>
<text x="162.8" y="87.3">C13</text>
<text x="162.8" y="89.9">10nF</text>
<text x="200.6" y="88.8">R7</text>
<text x="224.5" y="84.6" transform="rotate(-90 224.5 84.6)">VEE</text>
<text x="227" y="84.6" transform="rotate(-90 227 84.6)">GND</text>
<text x="241.3" y="89.6">C18</text>
<text x="12.5" y="91.1">+3V3</text>
<text x="59.7" y="91.1">R3</text>
<text x="59.7" y="93.7">10k</text>
<text x="66.5" y="90.1">100nF</text>
<text x="68.7" y="92.7">C10</text>
<text x="77.4" y="90.4">10uF</text>
<text x="79.1" y="92.9">C11</text>
<text x="103.8" y="94.2">MCP4821-E/P</text>
<text x="109.6" y="91.6">U2</text>
<text x="190.2" y="93.7">GND</text>
<text x="197.1" y="91.4">1.8k 0.1%</text>
<text x="224.3" y="92.7">GND</text>
<text x="239.3" y="93.4">1uF FILM</text>
<text x="248.1" y="90.9">GND</text>
<text x="262.2" y="92.1">R25</text>
<text x="262.9" y="94.7">1k</text>
<text x="58.1" y="98.8">GND</text>
<text x="87.3" y="101.3">CS</text>
<text x="87.3" y="98.8">LDAC</text>
<text x="87.3" y="96.2">SHDN</text>
<text x="97.5" y="97.3" transform="rotate(-90 97.5 97.3)">Vdd</text>
<text x="103.9" y="101.3">Vout</text>
<text x="158" y="97.5">GND</text>
<text x="222.7" y="99">100nF</text>
<text x="223.9" y="96.7">C16</text>
<text x="252.7" y="97.5">R24</text>
<text x="252.7" y="100">100k</text>
<text x="48.8" y="107.6">R13</text>
<text x="87.3" y="103.8">SCK</text>
<text x="87.3" y="106.4">SDI</text>
<text x="97.5" y="107" transform="rotate(-90 97.5 107)">Vss</text>
<text x="232.9" y="102.6">GND</text>
<text x="262.2" y="105.1">R26</text>
<text x="262.9" y="107.6">1k</text>
<text x="48.3" y="110.2">100k</text>
<text x="58.4" y="112.5">GND</text>
<text x="215.1" y="110.2">-5V</text>
<text x="223.6" y="112.5">100k</text>
<text x="224.1" y="110.2">R20</text>
<text x="251.7" y="112.7">1uF FILM</text>
<text x="253.2" y="110.4">C19</text>
<text x="50.9" y="118.3">C20</text>
<text x="56.8" y="118.3">+12V</text>
<text x="94.5" y="116.5">GND</text>
<text x="99.5" y="116.5">GND</text>
<text x="139.3" y="117.8">TL074</text>
<text x="140.2" y="115.3">U4B</text>
<text x="180.8" y="119.8">U4C</text>
<text x="217.7" y="118.8">R21</text>
<text x="49.8" y="120.9">100nF</text>
<text x="104.6" y="124.2">C17</text>
<text x="137.3" y="122.9">+</text>
<text x="155.3" y="125.9">R17</text>
<text x="166.1" y="121.6">GND</text>
<text x="177.9" y="125.4">+</text>
<text x="179.9" y="121.6">TL074</text>
<text x="217.8" y="121.4">330</text>
<text x="227.3" y="124.2">GND</text>
<text x="43.9" y="126.2">GND</text>
<text x="58.5" y="131.8">TL074</text>
<text x="59.5" y="129.2">U4A</text>
<text x="70.4" y="129.2">R16</text>
<text x="71.1" y="131.8">1k</text>
<text x="104.6" y="126.7">1uF FILM</text>
<text x="137.3" y="128">-</text>
<text x="155.4" y="128.5">15k</text>
<text x="177.9" y="130.5">-</text>
<text x="222.1" y="130.5">+12V</text>
<text x="228.3" y="131.3">100nF</text>
<text x="229.2" y="128.7">C22</text>
<text x="28" y="135.6">100k</text>
<text x="28.5" y="133">R15</text>
<text x="54.7" y="133">+</text>
<text x="58.1" y="133.8" transform="rotate(-90 58.1 133.8)">V+</text>
<text x="83.8" y="135.6">1N4148</text>
<text x="86.3" y="133">D2</text>
<text x="116.2" y="136.9">RV4</text>
<text x="181.9" y="135.6">1N4148</text>
<text x="184.3" y="133">D4</text>
<text x="238.7" y="135.6">GND</text>
<text x="250.7" y="135.8">U4D</text>
<text x="18.8" y="141.9">GND</text>
<text x="46.3" y="141.9">C21</text>
<text x="54.7" y="138.1">-</text>
<text x="58.1" y="138.3" transform="rotate(-90 58.1 138.3)">V-</text>
<text x="98.2" y="141.9">1MQ</text>
<text x="98.4" y="139.4">RV3</text>
<text x="116" y="139.4">1MQ</text>
<text x="157.1" y="140.9">220k</text>
<text x="157.8" y="138.9">R18</text>
<text x="203.8" y="143.5">R19</text>
<text x="222.4" y="143.2">-</text>
<text x="225.8" y="144" transform="rotate(-90 225.8 144)">V+</text>
<text x="227" y="142.4">LM13700</text>
<text x="229.1" y="140.4">U5C</text>
<text x="237.2" y="140.7">GND</text>
<text x="247.8" y="140.7">+</text>
<text x="249.8" y="138.4">TL074</text>
<text x="36.5" y="148.3">GND</text>
<text x="45.2" y="144.5">100nF</text>
<text x="83.8" y="148.3">1N4148</text>
<text x="86.3" y="145.7">D3</text>
<text x="203.6" y="146">6.8k</text>
<text x="222.4" y="148.3">+</text>
<text x="225.8" y="148.5" transform="rotate(-90 225.8 148.5)">V-</text>
<text x="247.8" y="145.7">-</text>
<text x="252" y="149.3">R23</text>
<text x="46.3" y="154.4">R14</text>
<text x="54.5" y="154.6">-12V</text>
<text x="152.1" y="153.4">GND</text>
<text x="170.4" y="153.4">-12V</text>
<text x="193" y="154.6">2N3906</text>
<text x="195.5" y="152.1">Q1</text>
<text x="217.2" y="150.8">R22</text>
<text x="217.2" y="153.4">330</text>
<text x="238" y="153.4">GND</text>
<text x="251.8" y="151.8">4.7k</text>
<text x="45.8" y="156.9">100k</text>
<text x="162.2" y="156.2">RV5</text>
<text x="162.2" y="158.7">10k</text>
<text x="212.6" y="161">GND</text>
<text x="222.1" y="157.7">-12V</text>
<text x="228.1" y="160">100nF</text>
<text x="229.2" y="157.4">C23</text>
</g>
<g font-size="1.3" fill="#a90000">
<text x="31" y="22.7">1</text>
<text x="31" y="27.8">3</text>
<text x="31" y="30.3">2</text>
<text x="67.8" y="35.4">1</text>
<text x="79.3" y="35.4">3</text>
<text x="22.7" y="38.2" transform="rotate(-90 22.7 38.2)">SH</text>
<text x="25.3" y="37.6" transform="rotate(-90 25.3 37.6)">4</text>
<text x="67.8" y="38">2</text>
<text x="79.3" y="38">4</text>
<text x="79.3" y="40.5">5</text>
<text x="79.3" y="43">6</text>
<text x="195.5" y="46.9">3</text>
<text x="201.8" y="46.9">1</text>
<text x="64" y="53.2">3</text>
<text x="76.7" y="53.2">2</text>
<text x="199.3" y="50.9" transform="rotate(-90 199.3 50.9)">2</text>
<text x="211.4" y="57">1</text>
<text x="211.4" y="59.6">2</text>
<text x="223.4" y="54.7" transform="rotate(-90 223.4 54.7)">16</text>
<text x="71" y="60.4" transform="rotate(-90 71 60.4)">1</text>
<text x="156.1" y="62.1">3</text>
<text x="162.5" y="62.1">1</text>
<text x="211.4" y="62.1">5</text>
<text x="211.4" y="64.6">6</text>
<text x="234.2" y="64.6">4</text>
<text x="159.9" y="66.1" transform="rotate(-90 159.9 66.1)">2</text>
<text x="211.4" y="67.2">7</text>
<text x="211.4" y="69.7">9</text>
<text x="234.2" y="69.7">8</text>
<text x="210.8" y="72.3">13</text>
<text x="210.8" y="74.8">15</text>
<text x="233.6" y="74.8">10</text>
<text x="210.8" y="79.9">11</text>
<text x="210.8" y="82.4">14</text>
<text x="274.8" y="82.4">R</text>
<text x="274.9" y="79.9">S</text>
<text x="20.8" y="86.2">GND</text>
<text x="31" y="86.2">2</text>
<text x="223.4" y="87.1" transform="rotate(-90 223.4 87.1)">3</text>
<text x="225.9" y="87.7" transform="rotate(-90 225.9 87.7)">12</text>
<text x="275" y="85">T</text>
<text x="21" y="90">3V3</text>
<text x="30.4" y="90">10</text>
<text x="30.4" y="93.8">11</text>
<text x="84.4" y="95.1">6</text>
<text x="96.4" y="92.2" transform="rotate(-90 96.4 92.2)">1</text>
<text x="30.4" y="97.7">13</text>
<text x="84.4" y="100.2">2</text>
<text x="84.4" y="97.7">5</text>
<text x="109.8" y="100.2">8</text>
<text x="84.4" y="102.7">3</text>
<text x="84.4" y="105.3">4</text>
<text x="96.4" y="110" transform="rotate(-90 96.4 110)">7</text>
<text x="135.2" y="121.8">5</text>
<text x="147.9" y="124.3">7 ENV</text>
<text x="175.2" y="124.3">10</text>
<text x="52.6" y="131.9">3</text>
<text x="57" y="129.6" transform="rotate(-90 57 129.6)">4</text>
<text x="114.2" y="131.9">1</text>
<text x="118" y="129.6" transform="rotate(-90 118 129.6)">2</text>
<text x="120.6" y="131.9">3</text>
<text x="135.2" y="126.9">6</text>
<text x="175.8" y="129.4">9</text>
<text x="188.5" y="126.9">8</text>
<text x="52.6" y="137">2</text>
<text x="65.3" y="134.5">1</text>
<text x="96.4" y="134.5">1</text>
<text x="100.2" y="132.2" transform="rotate(-90 100.2 132.2)">2</text>
<text x="102.8" y="134.5">3</text>
<text x="57" y="141.7" transform="rotate(-90 57 141.7)">11</text>
<text x="196.7" y="141.7" transform="rotate(-90 196.7 141.7)">2</text>
<text x="220.2" y="142.1">4</text>
<text x="224.7" y="140.4" transform="rotate(-90 224.7 140.4)">11</text>
<text x="245" y="139.6">12</text>
<text x="257.7" y="142.1">14</text>
<text x="163.7" y="150" transform="rotate(-90 163.7 150)">2</text>
<text x="192.3" y="147.2">1</text>
<text x="199.9" y="147.2">3</text>
<text x="220.2" y="144.6">2</text>
<text x="220.2" y="147.2">3</text>
<text x="232.9" y="147.2">1</text>
<text x="232.9" y="144.6">5</text>
<text x="245" y="144.6">13</text>
<text x="159.9" y="152.3">1</text>
<text x="166.3" y="152.3">3</text>
<text x="224.7" y="151.2" transform="rotate(-90 224.7 151.2)">6</text>
</g>
<text font-size="1.3" fill="#0000c2" x="68.5" y="31.7">DKM10E-12</text>
<g font-size="1.3" fill="#0f0f0f">
<text x="238.7" y="69.7">SAW</text>
<text x="36.8" y="86.2">GATE</text>
<text x="36.8" y="93.9">MOSI</text>
<text x="36.8" y="90">CS</text>
<text x="36.8" y="97.7">SCK</text>
<text x="78.7" y="100.2">CS</text>
<text x="114.3" y="100.2">PITCH</text>
<text x="78.7" y="102.7">SCK</text>
<text x="78.7" y="105.3">MOSI 4</text>
<text x="251.4" y="104">LINE</text>
<text x="104.1" y="130.7">ENV_CAP</text>
<text x="121.9" y="128.1">REL</text>
<text x="168.9" y="129.4">SUM</text>
<text x="76.2" y="134.5">DRIVE</text>
<text x="91.4" y="134.5">ATK</text>
<text x="264.1" y="142.1">AUDIO</text>
<text x="163.8" y="148.5">OFF_TRIM</text>
</g>
<text font-size=".5" fill="#006464" x="222.4" y="145.2">DIODE_BIAS</text>
</svg>
